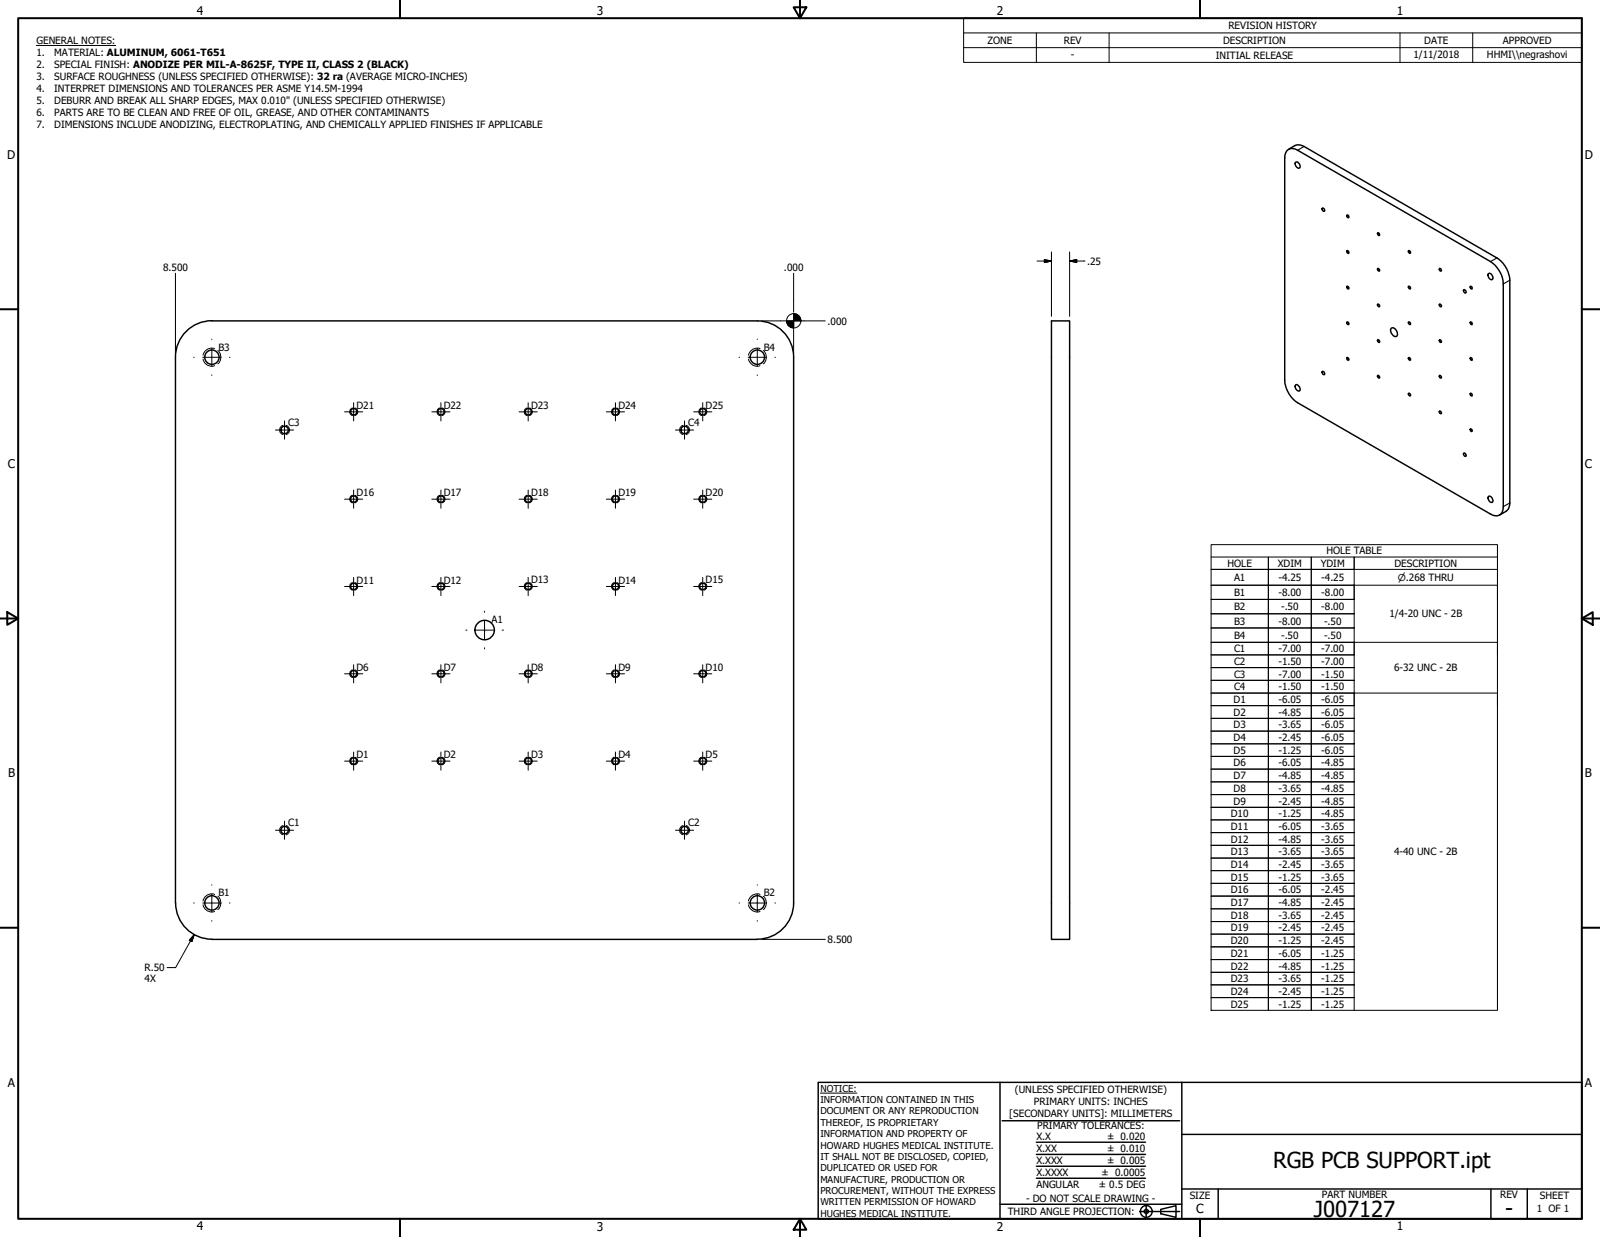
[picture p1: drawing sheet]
<svg xmlns="http://www.w3.org/2000/svg" width="559mm" height="432mm" viewBox="0 0 559 432" stroke-linecap="round" stroke-linejoin="round" font-family="sans-serif">
<!-- layer: Visible (ANSI) -->
<g fill="none" stroke="#000" stroke-width=".51">
<path d="M449.8 52.3a2.74 2.74 0 0 1 3.4 .2l67.4 38.8a10.1 10.1 0 0 1 4.4 7.8v77.7a2.71 2.71 0 0 1-1.3 3 2.71 2.71 0 0 1-3.1-.3l-67.4-38.9a10.1 10.1 0 0 1-4.5-7.8v-77.7a3.6 3.6 0 0 1 1.1-2.8zM450 52.1a4.5 4.5 0 0 1 4-1.5l1.4 .5 67.4 38.9a10.1 10.1 0 0 1 4.5 7.8l-.1 78.5a2.8 2.8 0 0 1-1.2 2.2l-2.3 1.3M452.4 56.8l.2-.2a1.4 1.4 0 0 1 1.2 2.1l-.6-.1-.6-.6zM461.8 72.7l.6 .1 .2 .9-.6-.2zM470.4 75.1l.6 .2v.7l-.5-.2zM470.4 87.5l.6 .3v.7l-.5-.2zM470.4 99.9l.6 .3v.7l-.5-.2zM481.1 81.3l.6 .2v.7l-.6-.4zM481.1 93.7l.6 .3v.7l-.6-.5zM491.9 99.9l.6 .3v.7l-.6-.4zM491.9 87.5l.6 .3v.7l-.6-.5zM502.7 93.7l.6 .3v.7l-.4-.2z"/>
<path d="M513.5 99.9l.6 .3v.7l-.4-.2zM519.9 95.4a1.43 1.43 0 0 1 1.2 2.2 1.43 1.43 0 0 1-1.2-2.2zM74 112h190.5a12.7 12.7 0 0 1 12.7 12.7v190.5a12.7 12.7 0 0 1-12.7 12.7M74 112a12.7 12.7 0 0 0-12.7 12.7v190.5M367.2 112h6.4v215.9h-6.4zM470.4 112.4l.6 .2v.7l-.5-.1zM481.1 106.2l.6 .2v.7l-.6-.4zM481.1 118.6l.6 .3v.7l-.6-.5zM485.9 114.6a1.89 1.89 0 0 1 1.8 .8 1.89 1.89 0 0 1 0 2.1 2.11 2.11 0 0 1-1.8-2.9zM491.9 112.4l.6 .2v.7l-.6-.4zM502.7 118.6l.6 .3v.7l-.4-.2zM502.7 106.2l.6 .2v.7l-.4-.2z"/>
<path d="M511.2 101.2l.6 .1 .2 .9-.6-.2zM513.5 112.4l.6 .2v.7l-.4-.1zM452.6 134.3a1.46 1.46 0 0 1 1.2 2.2 1.43 1.43 0 0 1-1.2-2.2zM461.8 129.7l.6 .2 .2 .8-.6-.1zM470.4 124.8l.6 .3v.7l-.5-.2zM481.1 131.1l.6 .2v.7l-.6-.4zM491.9 124.8l.6 .3v.7l-.6-.5zM491.9 137.3l.6 .2v.7l-.6-.4zM502.7 131.1l.6 .2v.7l-.4-.2zM513.5 137.3l.6 .2v.7l-.4-.2zM513.5 124.8l.6 .3v.7l-.4-.2zM502.7 143.5l.6 .3v.6l-.4-.1z"/>
<path d="M511.2 158.2l.6 .2 .2 .9-.6-.2zM513.5 149.7l.6 .3v.6l-.4-.1zM519.9 173.2a1.43 1.43 0 0 1 1.2 2.2 1.46 1.46 0 0 1-1.2-2.2zM61.3 315.2a12.7 12.7 0 0 0 12.7 12.7M74 327.9h190.5"/>
<circle cx="74" cy="124.7" r="2.51"/>
<circle cx="264.5" cy="124.7" r="2.51"/>
<circle cx="99.4" cy="150.1" r="1.3"/>
<circle cx="123.5" cy="143.7" r="1.11"/>
<circle cx="154" cy="143.7" r="1.11"/>
<circle cx="184.5" cy="143.7" r="1.11"/>
<circle cx="215" cy="143.7" r="1.11"/>
<circle cx="239.1" cy="150.1" r="1.3"/>
<circle cx="245.5" cy="143.7" r="1.11"/>
<circle cx="123.5" cy="174.2" r="1.11"/>
<circle cx="154" cy="174.2" r="1.11"/>
<circle cx="184.5" cy="174.2" r="1.11"/>
<circle cx="215" cy="174.2" r="1.11"/>
<circle cx="245.5" cy="174.2" r="1.11"/>
<circle cx="123.5" cy="204.7" r="1.11"/>
<circle cx="154" cy="204.7" r="1.11"/>
<circle cx="169.3" cy="219.9" r="3.4"/>
<circle cx="184.5" cy="204.7" r="1.11"/>
<circle cx="215" cy="204.7" r="1.11"/>
<circle cx="245.5" cy="204.7" r="1.11"/>
<circle cx="123.5" cy="235.2" r="1.11"/>
<circle cx="154" cy="235.2" r="1.11"/>
<circle cx="184.5" cy="235.2" r="1.11"/>
<circle cx="215" cy="235.2" r="1.11"/>
<circle cx="245.5" cy="235.2" r="1.11"/>
<circle cx="123.5" cy="265.7" r="1.11"/>
<circle cx="154" cy="265.7" r="1.11"/>
<circle cx="184.5" cy="265.7" r="1.11"/>
<circle cx="215" cy="265.7" r="1.11"/>
<circle cx="245.5" cy="265.7" r="1.11"/>
<circle cx="99.4" cy="289.8" r="1.3"/>
<circle cx="239.1" cy="289.8" r="1.3"/>
<circle cx="74" cy="315.2" r="2.51"/>
<circle cx="264.5" cy="315.2" r="2.51"/>
</g>
<!-- layer: Hidden Narrow (ANSI) -->
<g fill="none" stroke="#000" stroke-width=".35">
<path d="M70.9 125.3a2.97 2.97 0 0 0 4 2.3M74.9 121.7a2.97 2.97 0 0 0-4 2.3M76.1 122.4a3 3 0 0 1 0 4.6M261.4 125.3a2.97 2.97 0 0 0 4 2.3M265.4 121.7a2.97 2.97 0 0 0-4 2.3M266.6 122.4a3 3 0 0 1 0 4.6M98.9 148.5a1.69 1.69 0 0 0-1.2 1.6 1.69 1.69 0 0 0 1.2 1.6M99.9 148.5a1.69 1.69 0 0 1 1.3 1.6 1.69 1.69 0 0 1-1.3 1.6M123.1 142.4l-.3 .1a1.39 1.39 0 0 0-.7 1.4 1.39 1.39 0 0 0 1 1.1M124 142.4l.2 .1a1.36 1.36 0 0 1 .8 1.4 1.36 1.36 0 0 1-1 1.1M153.6 142.4l-.3 .1a1.39 1.39 0 0 0-.7 1.4 1.39 1.39 0 0 0 1 1.1M154.4 142.4l.3 .1a1.36 1.36 0 0 1 .7 1.4 1.36 1.36 0 0 1-1 1.1"/>
<path d="M184.1 142.4l-.3 .1a1.39 1.39 0 0 0-.7 1.4 1.39 1.39 0 0 0 1 1.1M184.9 142.4l.3 .1a1.36 1.36 0 0 1 .7 1.4 1.36 1.36 0 0 1-1 1.1M214.6 142.4l-.4 .1a1.39 1.39 0 0 0-.6 1.4 1.39 1.39 0 0 0 1 1.1M215.4 142.4l.2 .1a1.36 1.36 0 0 1 .8 1.4 1.36 1.36 0 0 1-1 1.1M238.6 148.5a1.69 1.69 0 0 0-1.2 1.6 1.69 1.69 0 0 0 1.2 1.6M239.6 148.5a1.69 1.69 0 0 1 1.3 1.6 1.69 1.69 0 0 1-1.3 1.6M245 142.4l-.3 .1a1.39 1.39 0 0 0-.7 1.4 1.39 1.39 0 0 0 1 1.1M245.9 142.4l.2 .1a1.36 1.36 0 0 1 .8 1.4 1.36 1.36 0 0 1-1 1.1M123.1 172.9l-.3 .1a1.39 1.39 0 0 0-.7 1.4 1.39 1.39 0 0 0 1 1.1M124 172.9l.2 .1a1.36 1.36 0 0 1 .8 1.3 1.36 1.36 0 0 1-1 1.2M153.6 172.9l-.3 .1a1.39 1.39 0 0 0-.7 1.4 1.39 1.39 0 0 0 1 1.1M154.4 172.9l.3 .1a1.36 1.36 0 0 1 .7 1.3 1.36 1.36 0 0 1-1 1.2"/>
<path d="M184.1 172.9l-.3 .1a1.39 1.39 0 0 0-.7 1.4 1.39 1.39 0 0 0 1 1.1M184.9 172.9l.3 .1a1.36 1.36 0 0 1 .7 1.3 1.36 1.36 0 0 1-1 1.2M214.6 172.9l-.4 .1a1.39 1.39 0 0 0-.6 1.4 1.39 1.39 0 0 0 1 1.1M215.4 172.9l.2 .1a1.36 1.36 0 0 1 .8 1.3 1.36 1.36 0 0 1-1 1.2M245 172.9l-.3 .1a1.39 1.39 0 0 0-.7 1.4 1.39 1.39 0 0 0 1 1.1M245.9 172.9l.2 .1a1.36 1.36 0 0 1 .8 1.3 1.36 1.36 0 0 1-1 1.2M123.1 203.4l-.3 .1a1.39 1.39 0 0 0-.7 1.3 1.39 1.39 0 0 0 1 1.2M124 203.4l.2 .1a1.36 1.36 0 0 1 .8 1.3 1.36 1.36 0 0 1-1 1.2M153.6 203.4l-.3 .1a1.39 1.39 0 0 0-.7 1.3 1.39 1.39 0 0 0 1 1.2M154.4 203.4l.3 .1a1.36 1.36 0 0 1 .7 1.3 1.36 1.36 0 0 1-1 1.2M184.1 203.4l-.3 .1a1.39 1.39 0 0 0-.7 1.3 1.39 1.39 0 0 0 1 1.2M184.9 203.4l.3 .1a1.36 1.36 0 0 1 .7 1.3 1.36 1.36 0 0 1-1 1.2"/>
<path d="M214.6 203.4l-.4 .1a1.39 1.39 0 0 0-.6 1.3 1.39 1.39 0 0 0 1 1.2M215.4 203.4l.2 .1a1.36 1.36 0 0 1 .8 1.3 1.36 1.36 0 0 1-1 1.2M245 203.4l-.3 .1a1.39 1.39 0 0 0-.7 1.3 1.39 1.39 0 0 0 1 1.2M245.9 203.4l.2 .1a1.36 1.36 0 0 1 .8 1.3 1.36 1.36 0 0 1-1 1.2M123.1 233.9h-.3a1.39 1.39 0 0 0-.7 1.4 1.39 1.39 0 0 0 1 1.2M124 233.9h.2a1.36 1.36 0 0 1 .8 1.4 1.36 1.36 0 0 1-1 1.2M153.6 233.9h-.3a1.39 1.39 0 0 0-.7 1.4 1.39 1.39 0 0 0 1 1.2M154.4 233.9h.3a1.36 1.36 0 0 1 .7 1.4 1.36 1.36 0 0 1-1 1.2M184.1 233.9h-.3a1.39 1.39 0 0 0-.7 1.4 1.39 1.39 0 0 0 1 1.2M184.9 233.9h.3a1.36 1.36 0 0 1 .7 1.4 1.36 1.36 0 0 1-1 1.2M214.6 233.9h-.4a1.39 1.39 0 0 0-.6 1.4 1.39 1.39 0 0 0 1 1.2M215.4 233.9h.2a1.36 1.36 0 0 1 .8 1.4 1.36 1.36 0 0 1-1 1.2"/>
<path d="M245 233.9h-.3a1.39 1.39 0 0 0-.7 1.4 1.39 1.39 0 0 0 1 1.2M245.9 233.9h.2a1.36 1.36 0 0 1 .8 1.4 1.36 1.36 0 0 1-1 1.2M123.1 264.4h-.3a1.39 1.39 0 0 0-.7 1.4 1.39 1.39 0 0 0 1 1.2M124 264.4h.2a1.36 1.36 0 0 1 .8 1.4 1.36 1.36 0 0 1-1 1.2M153.6 264.4h-.3a1.39 1.39 0 0 0-.7 1.4 1.39 1.39 0 0 0 1 1.2M154.4 264.4h.3a1.36 1.36 0 0 1 .7 1.4 1.36 1.36 0 0 1-1 1.2M184.1 264.4h-.3a1.39 1.39 0 0 0-.7 1.4 1.39 1.39 0 0 0 1 1.2M184.9 264.4h.3a1.36 1.36 0 0 1 .7 1.4 1.36 1.36 0 0 1-1 1.2M214.6 264.4h-.4a1.39 1.39 0 0 0-.6 1.4 1.39 1.39 0 0 0 1 1.2M215.4 264.4h.2a1.36 1.36 0 0 1 .8 1.4 1.36 1.36 0 0 1-1 1.2M245 264.4h-.3a1.39 1.39 0 0 0-.7 1.4 1.39 1.39 0 0 0 1 1.2M245.9 264.4h.2a1.36 1.36 0 0 1 .8 1.4 1.36 1.36 0 0 1-1 1.2"/>
<path d="M98.9 288.2a1.69 1.69 0 0 0-1.2 1.6 1.69 1.69 0 0 0 1.2 1.6M99.9 288.2a1.69 1.69 0 0 1 1.3 1.6 1.69 1.69 0 0 1-1.3 1.6M238.6 288.2a1.69 1.69 0 0 0-1.2 1.6 1.69 1.69 0 0 0 1.2 1.6M239.6 288.2a1.69 1.69 0 0 1 1.3 1.6 1.69 1.69 0 0 1-1.3 1.6M70.9 315.8a2.97 2.97 0 0 0 4 2.3M74.9 312.2a2.97 2.97 0 0 0-4 2.3M76.1 312.9a3 3 0 0 1 0 4.6M261.4 315.8a2.97 2.97 0 0 0 4 2.3M265.4 312.2a2.97 2.97 0 0 0-4 2.3M266.6 312.9a3 3 0 0 1 0 4.6"/>
</g>
<!-- layer: Visible Narrow (ANSI) -->
<path d="M455.4 51.1l-2.2 1.4M522.8 90l-2.2 1.3M527.3 97.8l-2.3 1.3M527.3 175.6l-2.3 1.2" fill="none" stroke="#000" stroke-width=".38"/>
<!-- layer: Border (ANSI) -->
<g fill="none" stroke="#000" stroke-width=".7">
<path d="M6.3 6.3h546.1v419.1h-546.1zM139.7 0v6.3M277.2 2.5h4.4l-2.2 3.8zM279.4 0v6.3M419.1 0v6.3M0 107.9h6.3M552.4 107.9h6.4M0 215.9h6.3M2.5 213.7l3.8 2.2-3.8 2.2zM552.4 215.9l3.9-2.2v4.4zM552.4 215.9h6.4M0 323.8h6.3"/>
<path d="M552.4 323.8h6.4M139.7 425.4v6.4M279.4 425.4l2.2 3.9h-4.4zM279.4 425.4v6.4M419.1 425.4v6.4"/>
</g>
<!-- layer: Title (ANSI) -->
<g fill="none" stroke="#000" stroke-width=".51">
<path d="M285.8 377.8h266.6v47.6h-266.6zM349.2 377.8v47.6M412.7 377.8v47.6M350 391.2h62M361.9 398.7h38.1M412.7 396h139.7M361.9 411.3h38.1M361.9 407.1h38.1M361.9 403h38.1M412.7 415h139.7M425.4 415v10.4M520.7 415v10.4"/>
<path d="M533.4 415v10.4M349.2 420.4h63.5M398 422.9h14M400.3 420.6v4.6M405.4 422.1l5.3-1.2v4l-5.3-1.2z"/>
<circle cx="400.3" cy="422.9" r="2.06"/>
<circle cx="400.3" cy="422.9" r=".73"/>
</g>
<path d="M286.5 381.6h12.8" fill="none" stroke="#000" stroke-width=".35"/>
<!-- layer: Symbol (ANSI) -->
<g fill="none" stroke="#000" stroke-width=".35">
<path d="M12.7 15.9h27.7M336.5 11.5v-5.2h215.9v5.2M336.5 16.6h215.9M361.9 11.5v10.3M387.3 11.5v10.3M488.9 11.5v10.3M514.3 11.5v10.3M552.4 11.5h-215.9v5.1M552.4 11.5v10.3h-215.9v-5.2M423 194.4h20v4.4h-20h20v5.5h-20h20v4.9h-20h20v5h-20h20v5h-20h20v5h-20h20v4.4h-20h20v4.4h-20h20v4.5h-20h20v4.4h-20h20v4.4h-20h20v4.5h-20h20v4.4h-20h20v4.5h-20h20v4.3h-20h20v4.5h-20h20v4.4h-20h20v4.5h-20h20v4.4h-20h20v4.4h-20h20v4.4h-20h20v4.5h-20h20v4.4h-20h20v4.4h-20h20v4.5h-20h20v4.4h-20h20v4.4h-20h20v4.5h-20h20v4.4h-20h20v4.4h-20h20v4.5h-20h20v4.4h-20h20v4.4h-20h20v4.4h-20h20v4.5v-4.5h15v4.5v-4.5h14.9v4.5M423 190.1h100v162.6h-100zM443 194.4h15v4.4h-15z"/>
<path d="M443 198.8h15v5.5h-15zM458 194.4h14.9v4.4h-14.9zM458 198.8h14.9v5.5h-14.9zM523 194.4h-50.1v4.4h50.1M443 204.3h15v4.9h-15zM443 209.2h15v5h-15zM443 214.2h15v5h-15zM443 219.2h15v5h-15zM458 204.3h14.9v4.9h-14.9zM458 209.2h14.9v5h-14.9zM458 214.2h14.9v5h-14.9zM458 219.2h14.9v5h-14.9z"/>
<path d="M472.9 209.2v-4.9h50.1v4.9M443 224.2h15v4.4h-15zM443 228.6h15v4.4h-15zM443 233h15v4.5h-15zM443 237.5h15v4.4h-15zM458 224.2h14.9v4.4h-14.9zM458 228.6h14.9v4.4h-14.9zM458 233h14.9v4.5h-14.9zM458 237.5h14.9v4.4h-14.9zM472.9 228.6v-4.4h50.1v4.4M443 241.9h15v4.4h-15zM443 246.3h15v4.5h-15z"/>
<path d="M443 250.8h15v4.4h-15zM443 255.2h15v4.5h-15zM443 259.7h15v4.3h-15zM458 241.9h14.9v4.4h-14.9zM458 246.3h14.9v4.5h-14.9zM458 250.8h14.9v4.4h-14.9zM458 255.2h14.9v4.5h-14.9zM458 259.7h14.9v4.3h-14.9zM472.9 246.3v-4.4h50.1v4.4M443 264h15v4.5h-15zM443 268.5h15v4.4h-15zM443 272.9h15v4.5h-15z"/>
<path d="M443 277.4h15v4.4h-15zM458 264h14.9v4.5h-14.9zM458 268.5h14.9v4.4h-14.9zM458 272.9h14.9v4.5h-14.9zM458 277.4h14.9v4.4h-14.9zM443 281.8h15v4.4h-15zM443 286.2h15v4.4h-15zM443 290.6h15v4.5h-15zM443 295.1h15v4.4h-15zM443 299.5h15v4.4h-15zM458 281.8h14.9v4.4h-14.9zM458 286.2h14.9v4.4h-14.9z"/>
<path d="M458 290.6h14.9v4.5h-14.9zM458 295.1h14.9v4.4h-14.9zM458 299.5h14.9v4.4h-14.9zM443 303.9h15v4.5h-15zM443 308.4h15v4.4h-15zM443 312.8h15v4.4h-15zM443 317.2h15v4.5h-15zM458 303.9h14.9v4.5h-14.9zM458 308.4h14.9v4.4h-14.9zM458 312.8h14.9v4.4h-14.9zM458 317.2h14.9v4.5h-14.9zM443 321.7h15v4.4h-15z"/>
<path d="M443 326.1h15v4.4h-15zM443 330.5h15v4.5h-15zM443 335h15v4.4h-15zM443 339.4h15v4.4h-15zM458 321.7h14.9v4.4h-14.9zM458 326.1h14.9v4.4h-14.9zM458 330.5h14.9v4.5h-14.9zM458 335h14.9v4.4h-14.9zM458 339.4h14.9v4.4h-14.9zM443 343.8h15v4.4h-15zM458 343.8h14.9v4.4h-14.9z"/>
</g>
<!-- layer: Center Mark (ANSI) -->
<g fill="none" stroke="#000" stroke-width=".35">
<path d="M74 118.4v.1M264.5 118.4v.1M67.6 124.7h.2M70.8 124.7h6.4M74 121.5v6.4M74 130.9v.2M80.1 124.7h.2M258.1 124.7h.2M261.3 124.7h6.4M264.5 121.5v6.4M264.5 130.9v.2M270.6 124.7h.2"/>
<path d="M96.2 150.1h6.4M99.4 146.9v6.4M120.3 143.8h6.4M123.5 140.6v6.3M150.8 143.8h6.4M154 140.6v6.3M181.3 143.8h6.3M184.5 140.6v6.3M211.8 143.8h6.3M214.9 140.6v6.3M235.9 150.1h6.4M239.1 146.9v6.4"/>
<path d="M242.3 143.8h6.3M245.4 140.6v6.3M120.3 174.2h6.4M123.5 171.1v6.3M150.8 174.2h6.4M154 171.1v6.3M181.3 174.2h6.3M184.5 171.1v6.3M211.8 174.2h6.3M214.9 171.1v6.3M242.3 174.2h6.3M245.4 171.1v6.3"/>
<path d="M120.3 204.7h6.4M123.5 201.5v6.4M150.8 204.7h6.4M154 201.5v6.4M162.7 220h.4M166.1 220h6.3M169.2 213.4v.3M169.2 216.8v6.3M175.4 220h.4M181.3 204.7h6.3M184.5 201.5v6.4M211.8 204.7h6.3"/>
<path d="M214.9 201.5v6.4M242.3 204.7h6.3M245.4 201.5v6.4M120.3 235.2h6.4M123.5 232v6.4M150.8 235.2h6.4M154 232v6.4M169.2 226.1v.4M181.3 235.2h6.3M184.5 232v6.4M211.8 235.2h6.3M214.9 232v6.4"/>
<path d="M242.3 235.2h6.3M245.4 232v6.4M120.3 265.7h6.4M123.5 262.5v6.4M150.8 265.7h6.4M154 262.5v6.4M181.3 265.7h6.3M184.5 262.5v6.4M211.8 265.7h6.3M214.9 262.5v6.4M242.3 265.7h6.3M245.4 262.5v6.4"/>
<path d="M96.2 289.8h6.4M99.4 286.6v6.4M235.9 289.8h6.4M239.1 286.6v6.4M67.6 315.2h.2M70.8 315.2h6.4M74 308.9v.1M74 312v6.4M80.1 315.2h.2M258.1 315.2h.2M261.3 315.2h6.4M264.5 308.9v.1"/>
<path d="M264.5 312v6.4M270.6 315.2h.2M74 321.4v.2M264.5 321.4v.2"/>
</g>
<!-- layer: Dimension (ANSI) -->
<g fill="none" stroke="#000" stroke-width=".35">
<path d="M61.3 95.4v27.7M277.2 95.4v13.6M362.2 91.1h5M364.7 90.6l2.5 .5-2.5 .5zM367.2 87.9v22.5M373.6 91.1l2.4-.5v1zM373.6 91.1h5.3M373.6 87.9v22.5M266.1 112h8.7M277.2 115v8.1M279.6 112h8.6M67.8 326.3l-.8 2.4-.9-.5z"/>
<path d="M67.8 326.3l-6.5 11.5h-2.9M266.1 327.9h22.1"/>
<circle cx="277.2" cy="112" r="2.51"/>
</g>
<g fill="#000" stroke="#000" stroke-width=".35">
<path d="M364.7 91.6l2.5-.5zM364.7 90.6l2.5 .5-2.5 .5zM373.6 91.1l2.4-.5zM373.6 91.1l2.4-.5v1zM274.7 112l.7 1.7-.5-.7zM274.7 112l1.5 2.3-.8-.6zM274.7 112l2.5 2.5-1-.2zM277.2 112h2.5zM277.2 109.5l2.5 2.5h-2.5zM277.2 109.5v5zM274.7 112h2.5v2.5zM274.7 112h2.5z"/>
<path d="M279 110.2l.5 .8 .2 1zM278.1 109.7l.9 .5 .7 1.8zM277.2 109.5l.9 .2 1.6 2.3zM67.8 326.3l-.8 2.4zM67.8 326.3l-.8 2.4-.9-.5z"/>
</g>
<g font-size="7.7">
<text x="444.6" y="407.6">RGB PCB SUPPORT.ipt</text>
<text x="458.9" y="424.8">J007127</text>
<text x="525.7" y="424.4">-</text>
</g>
<text font-size="4.4" x="417.8" y="423.5">C</text>
<g font-size="4.2">
<text x="68.7" y="5.3">4</text>
<text x="208.4" y="5.3">3</text>
<text x="348.1" y="5.3">2</text>
<text x="487.8" y="5.3">1</text>
<text x="2.5" y="55.5">D</text>
<text x="553.5" y="55.5">D</text>
<text x="2.8" y="163.4">C</text>
<text x="553.5" y="163.4">C</text>
<text x="2.9" y="271.4">B</text>
<text x="553.5" y="271.4">B</text>
<text x="2.8" y="379.3">A</text>
<text x="553.5" y="379.3">A</text>
<text x="68.7" y="429.5">4</text>
<text x="208.4" y="429.6">3</text>
<text x="348.1" y="429.6">2</text>
<text x="487.8" y="429.5">1</text>
</g>
<g font-size="3.5">
<text x="429" y="10.2">REVISION HISTORY</text>
<text x="12.7" y="15.3">GENERAL NOTES:</text>
<text x="344.9" y="15.3">ZONE</text>
<text x="371.5" y="15.3">REV</text>
<text x="427.2" y="15.3">DESCRIPTION</text>
<text x="497.4" y="15.3">DATE</text>
<text x="524.9" y="15.3">APPROVED</text>
<text x="12.7" y="19.5">1.</text>
<text x="12.7" y="23.7">2.</text>
<text x="18.9" y="19.5">MATERIAL: ALUMINUM, 6061-T651</text>
<text x="18.9" y="23.7">SPECIAL FINISH: ANODIZE PER MIL-A-8625F, TYPE II, CLASS 2 (BLACK)</text>
<text x="374" y="20.3">-</text>
<text x="424.6" y="20.4">INITIAL RELEASE</text>
<text x="493.6" y="20.3">1/11/2018</text>
<text x="519.3" y="20.1">HHMI\\negrashovi</text>
<text x="12.7" y="27.8">3.</text>
<text x="18.9" y="27.8">SURFACE ROUGHNESS (UNLESS SPECIFIED OTHERWISE): 32 ra (AVERAGE MICRO-INCHES)</text>
<text x="12.7" y="32">4.</text>
<text x="18.9" y="32">INTERPRET DIMENSIONS AND TOLERANCES PER ASME Y14.5M-1994</text>
<text x="12.7" y="36.2">5.</text>
<text x="12.7" y="40.4">6.</text>
<text x="18.9" y="36.2">DEBURR AND BREAK ALL SHARP EDGES, MAX 0.010&quot; (UNLESS SPECIFIED OTHERWISE)</text>
<text x="18.9" y="40.4">PARTS ARE TO BE CLEAN AND FREE OF OIL, GREASE, AND OTHER CONTAMINANTS</text>
<text x="12.7" y="44.6">7.</text>
<text x="18.9" y="44.6">DIMENSIONS INCLUDE ANODIZING, ELECTROPLATING, AND CHEMICALLY APPLIED FINISHES IF APPLICABLE</text>
<text x="57" y="94.5">8.500</text>
<text x="273.8" y="94.5">.000</text>
<text x="379.7" y="92.4">.25</text>
<text x="289" y="113.3">.000</text>
<text x="76.3" y="122.4">B3</text>
<text x="266.8" y="122.4">B4</text>
<text x="124.5" y="142.7">D21</text>
<text x="155" y="142.7">D22</text>
<text x="185.5" y="142.7">D23</text>
<text x="216" y="142.7">D24</text>
<text x="246.4" y="142.7">D25</text>
<text x="100.6" y="148.8">C3</text>
<text x="240.3" y="148.8">C4</text>
<text x="124.5" y="173.2">D16</text>
<text x="155" y="173.2">D17</text>
<text x="185.5" y="173.2">D18</text>
<text x="216" y="173.2">D19</text>
<text x="246.4" y="173.2">D20</text>
<text x="428.7" y="197.9">HOLE</text>
<text x="446.3" y="197.9">XDIM</text>
<text x="461.3" y="197.9">YDIM</text>
<text x="463.2" y="193.5">HOLE TABLE</text>
<text x="487" y="197.9">DESCRIPTION</text>
<text x="124.5" y="203.7">D11</text>
<text x="155" y="203.7">D12</text>
<text x="185.5" y="203.6">D13</text>
<text x="216" y="203.7">D14</text>
<text x="246.4" y="203.6">D15</text>
<text x="431" y="202.8">A1</text>
<text x="446.5" y="202.8">-4.25</text>
<text x="461.5" y="202.8">-4.25</text>
<text x="431" y="208">B1</text>
<text x="446.5" y="208">-8.00</text>
<text x="461.5" y="208">-8.00</text>
<text x="431" y="213">B2</text>
<text x="447.4" y="213">-.50</text>
<text x="461.5" y="213">-8.00</text>
<text x="485.3" y="215.3">1/4-20 UNC - 2B</text>
<text x="171.6" y="217.6">A1</text>
<text x="431" y="218">B3</text>
<text x="446.5" y="218">-8.00</text>
<text x="462.4" y="218">-.50</text>
<text x="431" y="222.9">B4</text>
<text x="431" y="227.7">C1</text>
<text x="446.5" y="227.6">-7.00</text>
<text x="447.4" y="222.9">-.50</text>
<text x="461.5" y="227.6">-7.00</text>
<text x="462.4" y="222.9">-.50</text>
<text x="431" y="232.1">C2</text>
<text x="446.5" y="232.1">-1.50</text>
<text x="461.5" y="232.1">-7.00</text>
<text x="124.5" y="234.1">D6</text>
<text x="155" y="234.2">D7</text>
<text x="185.5" y="234.1">D8</text>
<text x="216" y="234.1">D9</text>
<text x="246.4" y="234.1">D10</text>
<text x="431" y="236.5">C3</text>
<text x="446.5" y="236.5">-7.00</text>
<text x="461.5" y="236.5">-1.50</text>
<text x="486.9" y="234.3">6-32 UNC - 2B</text>
<text x="430.8" y="245.4">D1</text>
<text x="431" y="241">C4</text>
<text x="446.5" y="241">-1.50</text>
<text x="446.5" y="245.4">-6.05</text>
<text x="461.5" y="241">-1.50</text>
<text x="461.5" y="245.4">-6.05</text>
<text x="430.8" y="249.9">D2</text>
<text x="446.5" y="249.8">-4.85</text>
<text x="461.5" y="249.8">-6.05</text>
<text x="430.8" y="254.3">D3</text>
<text x="446.5" y="254.3">-3.65</text>
<text x="461.5" y="254.3">-6.05</text>
<text x="430.8" y="258.7">D4</text>
<text x="430.8" y="263.1">D5</text>
<text x="446.5" y="258.7">-2.45</text>
<text x="446.5" y="263.1">-1.25</text>
<text x="461.5" y="258.7">-6.05</text>
<text x="461.5" y="263.1">-6.05</text>
<text x="124.5" y="264.7">D1</text>
<text x="155" y="264.7">D2</text>
<text x="185.5" y="264.6">D3</text>
<text x="216" y="264.7">D4</text>
<text x="246.4" y="264.6">D5</text>
<text x="430.8" y="267.5">D6</text>
<text x="446.5" y="267.5">-6.05</text>
<text x="461.5" y="267.5">-4.85</text>
<text x="430.8" y="272">D7</text>
<text x="446.5" y="272">-4.85</text>
<text x="461.5" y="272">-4.85</text>
<text x="430.8" y="276.4">D8</text>
<text x="430.8" y="280.9">D9</text>
<text x="446.5" y="276.4">-3.65</text>
<text x="446.5" y="280.9">-2.45</text>
<text x="461.5" y="276.4">-4.85</text>
<text x="461.5" y="280.9">-4.85</text>
<text x="429.9" y="285.3">D10</text>
<text x="446.5" y="285.3">-1.25</text>
<text x="461.5" y="285.3">-4.85</text>
<text x="100.6" y="288.5">C1</text>
<text x="240.3" y="288.5">C2</text>
<text x="429.9" y="289.7">D11</text>
<text x="446.5" y="289.7">-6.05</text>
<text x="461.5" y="289.7">-3.65</text>
<text x="429.9" y="294.2">D12</text>
<text x="429.9" y="298.6">D13</text>
<text x="446.5" y="294.1">-4.85</text>
<text x="446.5" y="298.6">-3.65</text>
<text x="461.5" y="294.1">-3.65</text>
<text x="461.5" y="298.6">-3.65</text>
<text x="486.9" y="298.6">4-40 UNC - 2B</text>
<text x="429.9" y="303">D14</text>
<text x="446.5" y="303">-2.45</text>
<text x="461.5" y="303">-3.65</text>
<text x="429.9" y="307.4">D15</text>
<text x="429.9" y="311.8">D16</text>
<text x="446.5" y="307.4">-1.25</text>
<text x="446.5" y="311.8">-6.05</text>
<text x="461.5" y="307.4">-3.65</text>
<text x="461.5" y="311.8">-2.45</text>
<text x="76.3" y="312.9">B1</text>
<text x="266.8" y="312.9">B2</text>
<text x="429.9" y="316.3">D17</text>
<text x="446.5" y="316.3">-4.85</text>
<text x="461.5" y="316.3">-2.45</text>
<text x="429.9" y="320.7">D18</text>
<text x="446.5" y="320.7">-3.65</text>
<text x="461.5" y="320.7">-2.45</text>
<text x="289" y="329.2">8.500</text>
<text x="429.9" y="325.1">D19</text>
<text x="429.9" y="329.6">D20</text>
<text x="446.5" y="325.1">-2.45</text>
<text x="446.5" y="329.6">-1.25</text>
<text x="461.5" y="325.1">-2.45</text>
<text x="461.5" y="329.6">-2.45</text>
<text x="429.9" y="334">D21</text>
<text x="446.5" y="334">-6.05</text>
<text x="461.5" y="334">-1.25</text>
<text x="50.5" y="339">R.50</text>
<text x="429.9" y="338.5">D22</text>
<text x="446.5" y="338.5">-4.85</text>
<text x="461.5" y="338.5">-1.25</text>
<text x="50.5" y="342.9">4X</text>
<text x="429.9" y="342.8">D23</text>
<text x="429.9" y="347.3">D24</text>
<text x="446.5" y="342.8">-3.65</text>
<text x="446.5" y="347.3">-2.45</text>
<text x="461.5" y="342.8">-1.25</text>
<text x="461.5" y="347.3">-1.25</text>
<text x="429.9" y="351.7">D25</text>
<text x="446.5" y="351.7">-1.25</text>
<text x="461.5" y="351.7">-1.25</text>
<text x="354.5" y="381.6">(UNLESS SPECIFIED OTHERWISE)</text>
<text x="352.5" y="390">[SECONDARY UNITS]: MILLIMETERS</text>
<text x="361.1" y="385.8">PRIMARY UNITS: INCHES</text>
<text x="362.3" y="394.1">PRIMARY TOLERANCES:</text>
<text x="361.9" y="397.9">X.X</text>
<text x="386.7" y="398">± 0.020</text>
<text x="361.9" y="402.1">X.XX</text>
<text x="361.9" y="406.3">X.XXX</text>
<text x="386.7" y="402.1">± 0.010</text>
<text x="386.7" y="406.3">± 0.005</text>
<text x="361.9" y="410.5">X.XXXX</text>
<text x="384.7" y="410.5">± 0.0005</text>
<text x="358.4" y="419.7">- DO NOT SCALE DRAWING -</text>
<text x="361.9" y="414.6">ANGULAR</text>
<text x="383.8" y="414.7">± 0.5 DEG</text>
<text x="415.5" y="418.4">SIZE</text>
<text x="461.6" y="418.3">PART NUMBER</text>
<text x="523.9" y="418.3">REV</text>
<text x="537.8" y="418.4">SHEET</text>
<text x="352" y="424.2">THIRD ANGLE PROJECTION:</text>
<text x="536.7" y="423.2">1 OF 1</text>
</g>
<g font-size="3.3">
<text x="488.2" y="202.8">⌀.268 THRU</text>
<text x="286.5" y="381.1">NOTICE:</text>
<text x="286.5" y="385">INFORMATION CONTAINED IN THIS</text>
<text x="286.5" y="389">DOCUMENT OR ANY REPRODUCTION</text>
<text x="286.5" y="392.9">THEREOF, IS PROPRIETARY</text>
<text x="286.5" y="396.9">INFORMATION AND PROPERTY OF</text>
<text x="286.5" y="400.9">HOWARD HUGHES MEDICAL INSTITUTE.</text>
<text x="286.5" y="404.9">IT SHALL NOT BE DISCLOSED, COPIED,</text>
<text x="286.5" y="408.9">DUPLICATED OR USED FOR</text>
<text x="286.5" y="412.8">MANUFACTURE, PRODUCTION OR</text>
<text x="286.5" y="416.8">PROCUREMENT, WITHOUT THE EXPRESS</text>
<text x="286.5" y="420.8">WRITTEN PERMISSION OF HOWARD</text>
<text x="286.5" y="424.8">HUGHES MEDICAL INSTITUTE.</text>
</g>
</svg>
